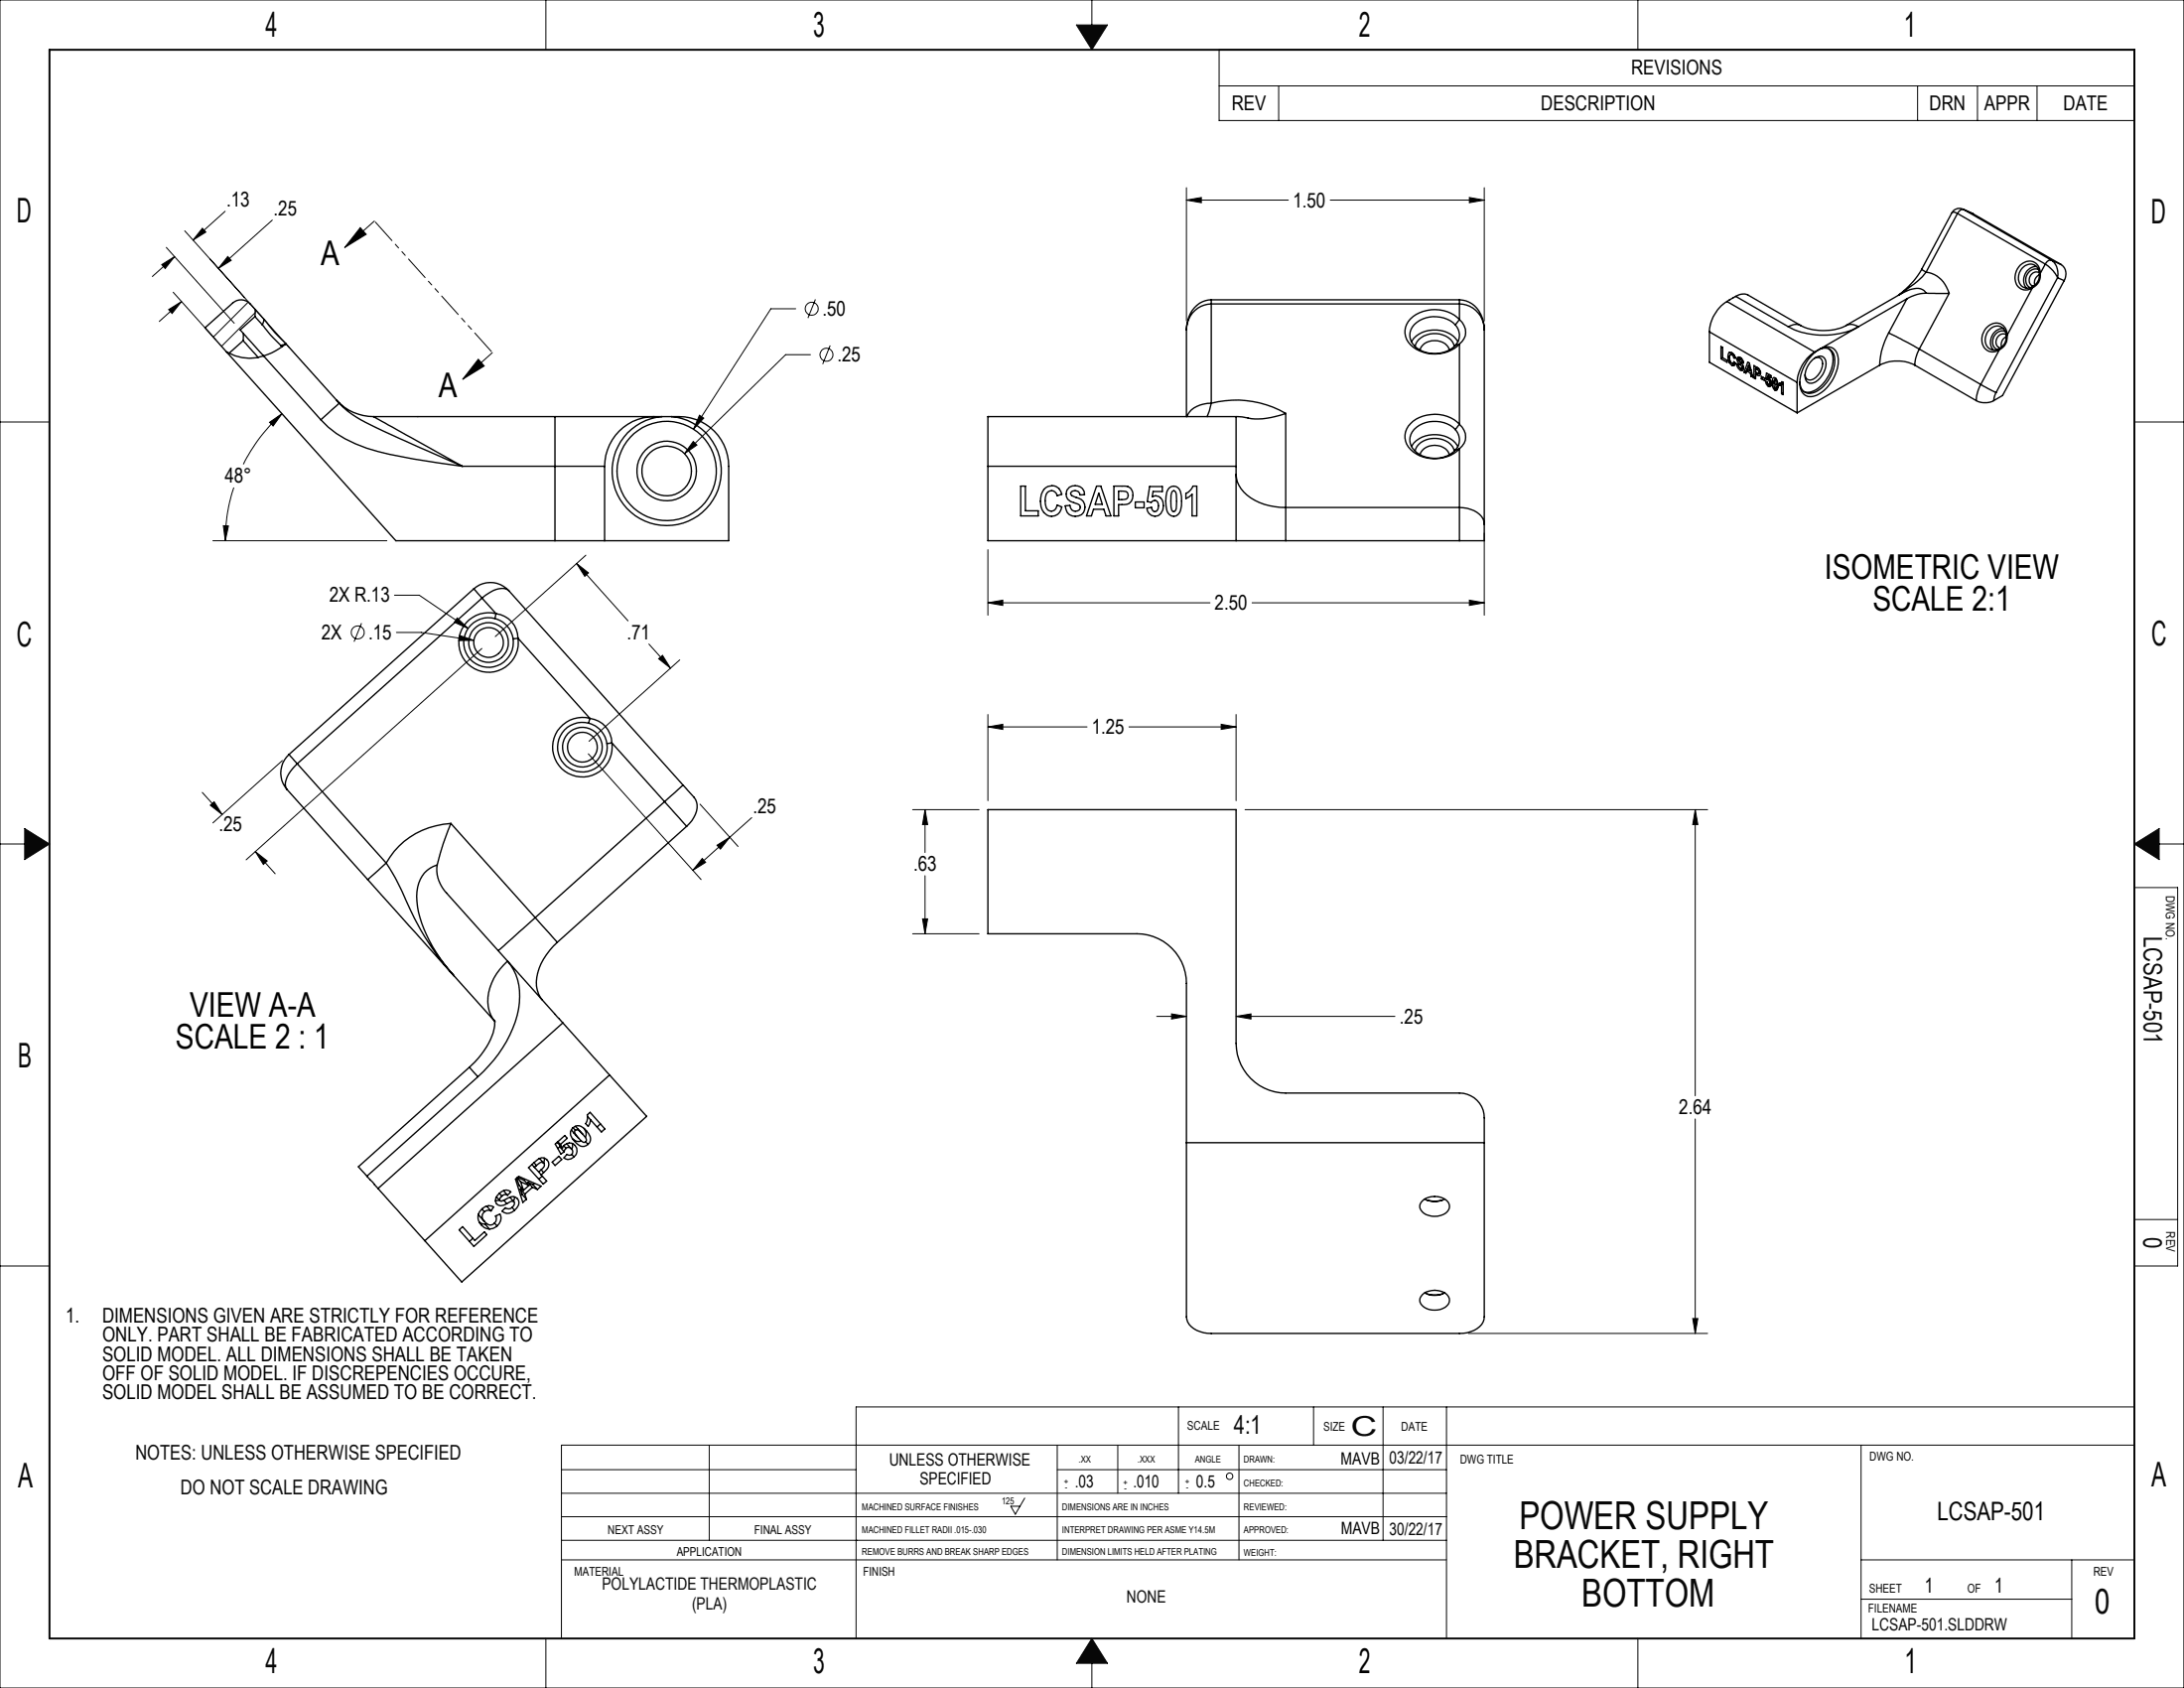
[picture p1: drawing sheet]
<svg xmlns="http://www.w3.org/2000/svg" width="559mm" height="432mm" viewBox="0 0 559 432" stroke-linecap="round" stroke-linejoin="round" font-family="sans-serif">
<g fill="none" stroke="#000" stroke-width=".25">
<path d="M270.5 369.7v29.3M286 369.7v12.3M317 369.7v29.3M143.7 399h226.4M262.2 383.2l-2.4 4.1-1.2-2h2.4"/>
<circle cx="314.6" cy="377.6" r=".82"/>
</g>
<g fill="none" stroke="#0a0605" stroke-width=".25">
<path d="M0 0h558.8v431.8h-558.8zM139.7 0v12.7M275.4 6.4h8l-4 6.3zM279.4 0v6.4M419.1 0v12.7M0 107.9h12.7M546.1 107.9h12.7M0 215.9h6.3M6.3 211.9l6.4 4-6.4 4zM546.1 215.9l6.4-4v8zM552.5 215.9h6.3M546.1 227h11.1v96.9h-11.1"/>
<path d="M546.1 312h11.1M0 323.9h12.7M301.5 359.9v22.1M336.1 359.9v9.8M353.9 359.9v34.1M370.1 359.9v59.2M546.1 359.9h-327.1v59.2M143.7 376h75.3M181.5 369.7v24.3M270.5 376h99.6M476.2 369.7v49.4M546.1 369.7h-402.4v49.4"/>
<path d="M143.7 382h226.4M143.7 394h226.4M143.7 388h226.4M476.2 399h69.9M530.1 399v20.1M139.7 419.1v12.7M279.4 419.1l4 6.4h-8zM419.1 419.1v12.7M476.2 409.1h53.9M279.4 425.5v6.3"/>
</g>
<path d="M12.7 12.7h533.4v406.4h-533.4z" fill="none" stroke="#0a0605" stroke-width=".5"/>
<path d="M275.4 6.4h8l-4 6.3zM546.1 215.9l6.4-4v8zM279.4 419.1l-4 6.4h8zM6.3 211.9v8l6.4-4z" fill-rule="evenodd" fill="#0a0605"/>
<g fill="none" stroke="#000" stroke-width=".25">
<path d="M311.9 12.7h234.2v18.1h-234.2zM311.9 22h234.2M327.2 22v8.8M490.6 22v8.8M506 22v8.8M521.2 22v8.8M47.3 59.1l26.7 29.8M51.8 58.4l.9 1-3.3 2zM57.6 54l-8.2 7.4M69.7 56.3l-13.8 12.4M92.2 58.2l1.5 1.7-5.5 3.4zM95.8 56.6l-7.6 6.7"/>
<path d="M303.6 51.2l3.8-.7v1.4zM303.6 48v34.1M303.6 51.2h26M340.4 51.2h39.4M376 50.5l3.8 .7-3.8 .7zM379.8 48v34.1M41.4 67.7l3.3-2-2.4 3zM42.5 63.3l17.4 19.4M43.1 79.2l3.3-2-2.4 3zM44.3 74.8l10.9 12.1M44.7 65.7l-5.7 5M46.4 77.2l-5.7 5"/>
<path d="M58.3 65.6l.9 1-3.3 2.1zM63.5 77.3l-8.9 8.9M65.3 79.9l-8.6 8.7M203.6 79h-6.4l-19.8 30.8M208.6 76.6l-1.9 4.8M122.4 91.9l1.5 1.7-5.5 3.4zM126 90.2l-7.6 6.8M207.4 90.7h-6.4l-25.9 25.4M212.4 88.4l-1.9 4.7M69 108l3.1-2.2-2.2 3.2zM72.1 105.8a42.9 42.9 0 0 0-9.8 13M177.4 112.9l.9 .9-3.2 2.3z"/>
<path d="M179 106.2l1.1 .8-2.7 2.8zM54.5 138.3h44.5M57.1 134.5h1.4l-.9 3.8zM59.8 124.7a41.7 41.7 0 0 0-2.2 13.6M379.8 136.3v21.1M92.5 159.4l-1.9 4.7M100.9 152.3h6.4l12.5 8.5M117 158.1l2.8 2.7-3.6-1.6zM147.5 144.1l3.1 2.4-1 .9zM147.5 144.1l13.2 14.7M149.9 142l-23.2 20.8M252.8 154.2l3.8-.7v1.4z"/>
<path d="M252.8 140.6v16.8M252.8 154.2h56.8M320.4 154.2h59.4M376 153.5l3.8 .7-3.8 .7zM101.4 161.8h6.4l13.4 2M117.6 162.6l3.6 1.2-3.8 .1zM123.3 165.9l-60.3 54.1M166 164.7l5.6 6.2M168.5 168.5l1-.9 2.1 3.3zM173.9 168.8l-23.2 20.8M72.2 194.6l-17.7 15.9M150.5 192.8l28.9 32.2"/>
<path d="M252.8 185.9l3.8-.6v1.3zM252.8 182.8v22M252.8 185.9h25.3M288.9 185.9h27.4M312.5 185.3l3.8 .6-3.8 .7zM316.3 182.8v22M51.8 202.7l5 5.7M53.8 206l1-.9 2 3.3zM65.3 217.8l3.1 2.4-1 .9zM65.3 217.8l5.1 5.7M179.1 205.7l9.7 10.8M179.7 219.6l.9 1-3.3 2z"/>
<path d="M183.4 216.2l3.3-2-2.4 3zM192.3 209.2l-15 13.4M233.5 207.1h17M236.7 207.1l.6 3.8h-1.3zM236.7 207.1v11M318.6 207.1h118.3M433.7 207.1l.7 3.8h-1.3zM433.7 207.1v73.2M233.5 238.9h17M236 235.1h1.3l-.6 3.8zM236.7 224v14.9M295.9 260h7.7"/>
<path d="M299.8 259.4l3.8 .6-3.8 .7zM316.3 260l3.8-.6v1.3zM316.3 260h40.6M433.7 286.2v54.9M433.1 337.3h1.3l-.7 3.8zM375.7 341.1h61.2"/>
<circle cx="207.7" cy="79" r="1.66"/>
<circle cx="211.5" cy="90.8" r="1.65"/>
<circle cx="91.5" cy="161.8" r="1.67"/>
</g>
<path d="M126 90.2l-30.2-33.7" fill="none" stroke="#000" stroke-width=".25" stroke-dasharray="6.3 1.3 1.3 1.3 1.3 1.3" stroke-dashoffset="-.4"/>
<g fill="#000">
<path d="M303.6 51.2l3.8-.7v1.4zM376 50.5l3.8 .7-3.8 .7zM252.8 154.2l3.8-.7v1.4zM376 153.5l3.8 .7-3.8 .7zM433.7 207.1l.7 3.8h-1.3zM433.1 337.3h1.3l-.7 3.8zM252.8 185.9l3.8-.6v1.3zM312.5 185.3l3.8 .6-3.8 .7zM236.7 207.1l.6 3.8h-1.3zM236 235.1h1.3l-.6 3.8zM299.8 259.4l3.8 .6-3.8 .7zM316.3 260l3.8-.6v1.3zM69 108l3.1-2.2-2.2 3.2zM57.1 134.5h1.4l-.9 3.8zM43.1 79.2l3.3-2-2.4 3zM58.3 65.6l.9 1-3.3 2.1zM179 106.2l-1.6 3.6 2.7-2.8zM177.4 112.9l-2.3 3.2 3.2-2.3zM41.4 67.7l3.3-2-2.4 3zM51.8 58.4l.9 1-3.3 2zM117 158.1l-.8 1.1 3.6 1.6zM117.6 162.6l-.2 1.3 3.8-.1zM147.5 144.1l3.1 2.4-1 .9zM168.5 168.5l1-.9 2.1 3.3zM65.3 217.8l3.1 2.4-1 .9zM53.8 206l1-.9 2 3.3zM179.7 219.6l.9 1-3.3 2zM183.4 216.2l3.3-2-2.4 3z"/>
<path d="M122.4 91.9l1.5 1.7-5.5 3.4zM92.2 58.2l1.5 1.7-5.5 3.4z"/>
<circle cx="252.8" cy="106.6" r=".17"/>
</g>
<g fill="none" stroke="#000" stroke-width=".35">
<path d="M499.4 54.5l.6-.2 .8 .3M499.4 54.5l-7.7 14.4M500.8 54.6l-8 15M500.8 54.6l22.5 13M502.3 53.5a2.16 2.16 0 0 0-2.9 1M502.4 53.6a1.51 1.51 0 0 0-1.6 1M502.4 53.6l-.2-.1 2.7 1.3M502.4 53.6l22.5 13M502.4 53.6l2.5 1.2M504.9 54.8l22.5 12.9M65.3 79.2l2.3 2.5M65.3 79.2a4.8 4.8 0 0 0-3.5-2.5 3.1 3.1 0 0 0-2.3 .8l-7 6.4 5.5 6.1"/>
<path d="M65.3 79.2l-.1 1.8M309.9 76.7a6.7 6.7 0 0 0-6.2 6.4l-.1 1.2M309.9 77.8a6.5 6.5 0 0 0-6.3 6.5M309.9 76.7v1.1M309.9 76.7h63.5M309.9 77.8v25.4M309.9 77.8h63.5M373.4 76.7a6.6 6.6 0 0 1 6.2 5.8l.2 1.8M373.4 77.8a6.5 6.5 0 0 1 6.4 6.5M373.4 76.7v1.1M373.4 77.8v3.9M441.9 77.1a9.9 9.9 0 0 0-4.5 7.8"/>
<path d="M441.9 77.1l22.4 13M444.1 75.8l1.5-.6 1.3 .1 13.8 8M444.1 75.8l13.5 7.8M444.1 75.8l-2.2 1.3M487.9 76.4l-12.4 7.2M487.9 76.4l-4.7 8.8M491.7 68.9a21 21 0 0 1-6 6.6M491.7 68.9l1.1 .7M492.8 69.6a7.1 7.1 0 0 1 5.9 5.4M492.8 75a9.7 9.7 0 0 0-4.9 1.4M492.8 75h5.9M492.8 75a2.76 2.76 0 0 0-3.5-1.1l-2.9 1.2-14.1 8.2"/>
<path d="M492.8 69.6a30.1 30.1 0 0 1-6.9 5.9M498.7 75l-7.6 14.3M520 73.6l-6.5 12.2M520.2 73.3l-.2 .3M521.1 68.2a3.4 3.4 0 0 0-3 2 3.4 3.4 0 0 0 .4 3.5M521.6 69a2.61 2.61 0 0 0-3 1.3 2.61 2.61 0 0 0 .7 3.2l.2 .1M521.8 69.8a1.91 1.91 0 0 0-2.4 .8 1.91 1.91 0 0 0 .5 2.5l.4 .1M521.8 70.2a2.47 2.47 0 0 0-1.8-2.6 2.47 2.47 0 0 0-2.9 1.3 2.89 2.89 0 0 0 1.5 4.8l1.6-.4M521.8 70.2a3.4 3.4 0 0 1-1.6 3.1M521.8 70.3a2.21 2.21 0 0 0-1.2 2.6M522 69.9a3.4 3.4 0 0 1-2 3.7M522 69.9a2.9 2.9 0 0 0-1.8-3 2.9 2.9 0 0 0-3.3 1 3.9 3.9 0 0 0 .1 6l1.3 .3 .9-.2 .8-.4"/>
<path d="M522 69.9l-.2 .3M523.3 67.6l2 1.7 1.2 1.7M523.3 67.6l-1.3 2.3M524.9 66.6a1.53 1.53 0 0 0-1.6 1M524.9 66.6a4.3 4.3 0 0 1 1.6 4.4M524.9 66.6l2.5 1.1M526.5 71l-15.8 29.4M526.5 71l1.6 .8M527.4 67.7a3.1 3.1 0 0 1 .7 4.1M528.1 71.8l-15.7 29.4-2.3 1.3M58 90a11.6 11.6 0 0 0 9.5 1.1M58 90l43.3 48.3h40.7"/>
<path d="M62.2 87.1l3.9 4.3M62.2 87.1l-3.6 3.2M62.3 85.3l5.2 5.8M62.3 85.3l-.1 1.8M65.2 81l1.9 2.1M65.2 81l-3.7 3.4 .8 .9M67.1 83.1l1.9 2.4 2.8 2.8M67.5 91.1a18.2 18.2 0 0 0 5.7-3.2l13.6 15.3M67.5 91.1l14.6 16.3M67.6 81.7a41.8 41.8 0 0 0 5.6 6.3M67.6 81.7l-.5 1.4M71.8 88.3l.3 .4"/>
<path d="M73 88.1l-1.2 .2M303.6 84.3v22.3M361.1 87.4a7.4 7.4 0 0 1 11.3-.9l.6 1M362.1 88.6a5.3 5.3 0 0 1 7.1-2.9 4 4 0 0 1 2.9 2.9M363.3 89.5a4.1 4.1 0 0 1 3.7-2.4 4.1 4.1 0 0 1 3.8 2.3v.1M372.4 83.1a7.5 7.5 0 0 0-11 .6 3.9 3.9 0 0 0 1.7 5.7 7.7 7.7 0 0 0 9.3-1.1M372.4 83.1a3.8 3.8 0 0 1 0 5.2M373.4 81.7a9.1 9.1 0 0 0-13.1 .5 4.8 4.8 0 0 0 2 7.1 9.3 9.3 0 0 0 11.1-1.3M373.4 81.7a3.9 3.9 0 0 1 0 6.3M373.4 88v20.5M373.4 88l-1 .3M373.4 81.7l-1 1.4"/>
<path d="M379.8 84.3v49.8M437.4 84.9l22.4 12.9M437.4 84.9v7.8l22.4 12.9M440.3 88.7l.5 .2v2.6l1.1 .7v.5l-1.6-.9zM440.8 91.5l-.5 .3M442.1 91.3l.3 1.3M442.4 90.2a1.36 1.36 0 0 1 1.6 1.5l-.4-.1M442.4 90.2l-.3 1.1M442.4 92.6l.7 .9M442.6 90.2h-.2M442.6 91l-.5 .3M442.7 92.5l-.3 .1"/>
<path d="M443.1 90.2l-.1 .4M443.1 90.8l-.3-.1a1.53 1.53 0 0 0 .5 2.3l.3-.5 .4 .5a.57 .57 0 0 1-.3 .5 .57 .57 0 0 1-.6 0M443.1 90.8l.5 .8M443.3 90.4l-.5 .3M443.5 90.6l-.4 .2M443.8 92.7l.1 .1M443.8 92.7l-.4 .2M444 91.4l-.4 .2M444 92.9l-.9 .6M444.4 91.9l.1-.4a1.13 1.13 0 0 1 1.6 1v.4l-.4-.2M444.4 91.9l.2 .6 .5 .7M445.1 93.2l.6 .8"/>
<path d="M445.2 91.4l-.8 .5M445.2 92l-.3-.1v.4a2.11 2.11 0 0 1 1.1 2.4h-.8M445.2 92l.5 .7M445.3 91.5v.2M445.5 91.6l-.6 .3M445.6 92.9l-.5 .3M445.6 91.8l-.4 .2M445.7 94l-.1 .2h-.3l-.3-.4-.2-.6-.4-.1 .1 .8 .7 .8M445.9 94l.3 .2-1 .5M446.1 92.5l-.4 .2M446.1 93.8l-.4 .2M446.1 93.9l-.5 .3"/>
<path d="M446.3 95.2l.9-2.6 .4 .3 .9 3.6-.5-.3M446.9 94.9l-.2 .6-.4-.3M446.9 94.9l1 .5M447.2 94.7h.1M447.2 94.7l-.9 .5M447.2 94.5v.2M447.4 94.6l-.5 .3M447.4 93.5l.3 1.3M447.4 93.5l-.4 .9 .7 .4M447.6 93.3l-.2 .2M447.9 95.4l.1 .8M448 94.7l-.3 .1"/>
<path d="M448.2 95.2l-.3 .2M448.4 96.1l-.4 .1M449.2 94.3v.9l.7 .3 .1-.3M449.2 95.7v1.2l-.4-.2M449.2 95.7l.3 .2M449.2 94.3l.2 .1M449.2 96.4l-.4 .3M449.4 94.4l.5 .3 .1 .5M449.5 95.9l.6 .2a1.36 1.36 0 0 0-.6-2.2l-.7-.4v3.2M449.6 94.1l-.4 .2M449.7 95.5l-.5 .2M449.9 94.2l-.5 .2"/>
<path d="M450.3 95.3l.1 .1M450.4 95.4l-.9 .5M450.4 95.4h.1M450.4 95l-.4 .2M450.5 95.2l-.6 .3M450.7 96.3l.8 .5v.6l-.8-.5zM451.2 96.6l-.5 .3M451.8 96.9l.6 .3M452.2 96.7a1.43 1.43 0 0 1 .8 2.1h-.5M452.2 96.6l-.4 .3M452.3 96.1l-.1 .6M452.3 96.1l.8 .5v-.5l-1.1-.7-.2 1.5"/>
<path d="M452.4 97.2l.4 .7M452.7 96.8l-.5 .4M452.7 95.9l-.4 .2M452.8 97.9l-.3 .5-.3-.7-.5-.2 .2 .7 .6 .6M452.8 96.9l-.4 .3M453.1 98.1l.1 .1M453.2 97.7l-.4 .2M453.2 98l-.6 .4M453.2 98.4l-.7 .4M453.5 97.8v1l.7 1M453.5 97.8l.3-1.2a1.56 1.56 0 0 1 1.1 2l-.2 1.1-.5 .1M453.9 97.5l-.4 .3"/>
<path d="M454.2 97.2l-.1-.1a2.12 2.12 0 0 0 .1 2.2l.2-.9M454.2 97.2l.2 1.2M454.4 96.8v.1M454.4 96.9l-.3 .2M454.5 96.9l-.3 .3M454.8 99.1h.1M454.8 99.4l-.6 .4M454.9 99l-.6 .3M454.9 98.1l-.5 .3M455.3 98.6v-.5l.4-.1 .2-.4 .3 .3v3.1l-.4-.3M455.8 98.5l-.5 .1M455.8 98.5v2.2"/>
<path d="M456 97.8l-.4 .2M456.2 98.1h.1M456.2 97.8v.3M456.2 98.1l-.9 .5M456.2 98.2l-.4 .3M457.6 83.6a19.8 19.8 0 0 0 17.9 0M459.8 97.8v7.8M460.7 83.3a13.5 13.5 0 0 0 11.6 0M460.7 83.3l-.7-.3h-1l-1.4 .6M463.5 92.3a2.21 2.21 0 0 1 3.3-.7 4.6 4.6 0 0 1-1.5 5.4 1.95 1.95 0 0 1-3.3 .1 5.1 5.1 0 0 1 1.5-4.8zM464.3 90.1a9.9 9.9 0 0 0-4.5 7.7M464.3 91.6a1.34 1.34 0 0 1 1.5 0 1.34 1.34 0 0 1 .5 1.4 4.6 4.6 0 0 1-3.1 4.2l-.6-.1-.5-.3-.2-1"/>
<path d="M465 89.7l-.7 .4M465.2 89.5a2.65 2.65 0 0 1 2.9-.2 2.65 2.65 0 0 1 1.3 2.7 9.2 9.2 0 0 1-5.7 8.5 2.58 2.58 0 0 1-3.2-2.8M465.8 89.2a2.89 2.89 0 0 1 3.2-.1 2.89 2.89 0 0 1 1.4 2.8 10.2 10.2 0 0 1-6.5 9.5 2.85 2.85 0 0 1-3.4-3.2 10.8 10.8 0 0 1 4.5-8.5M465.8 89.2l-.8 .5M467.9 89.2a4.3 4.3 0 0 1 .9 4.5 9.2 9.2 0 0 1-5.4 6.5l-1.3 .2-.5-.2M472.3 83.3l.8-.3h.9l1.5 .6M475.5 83.6l-9.7 5.6M480.9 93.4a10.1 10.1 0 0 1 9 0M480.9 93.4l-21.1 12.2M483.2 85.2a18.7 18.7 0 0 0-2.3 8.2M483.2 85.2l7.9 4.1M489.9 93.4l15.7 9.1"/>
<path d="M491.1 89.3a9 9 0 0 0-1.2 4.1M491.1 89.3l15.7 9.1M506.8 98.4l3.9 2M506.8 98.4a9.7 9.7 0 0 0-1.2 4.1M511.6 89.5l-4.8 8.9M511.7 89.1l-.1 .4M512.6 84a3.4 3.4 0 0 0-2.6 5.5M513.1 84.8a2.57 2.57 0 0 0-3 1.4 2.57 2.57 0 0 0 .9 3.2M513.3 86a2.46 2.46 0 0 0-1.8-2.6 2.46 2.46 0 0 0-2.9 1.4 2.99 2.99 0 0 0 1.1 4.7h1.2l.8-.4M513.3 86v.3a3.3 3.3 0 0 1-1.6 2.8M513.3 85.6a1.9 1.9 0 0 0-2.4 1 1.9 1.9 0 0 0 .9 2.5M513.3 86.1a2.21 2.21 0 0 0-1.2 2.7"/>
<path d="M513.5 85.8a3.6 3.6 0 0 1-1.9 3.7M513.5 85.8a2.88 2.88 0 0 0-1.8-3 2.88 2.88 0 0 0-3.3 .9 3.9 3.9 0 0 0 .2 6l.8 .3h.9l1.3-.5M513.5 85.8l-.2 .2M82.1 107.4a28.6 28.6 0 0 0 14.6 8.1 185.2 185.2 0 0 0 21.6 3.8M86.1 102.3a12.7 12.7 0 0 0 9.5 4.3M86.8 103.2l-4.7 4.2M86.8 103.2a26.5 26.5 0 0 0 9.1 6l22.4 10.1M118.3 119.3h23.7M142 119.3h12.7M142 106.6v12.7M142 106.6h25.4M142 106.6h-46.5l22.8 12.7"/>
<path d="M142 119.3v19M154.7 119.3v19M167.4 106.6a12.7 12.7 0 0 0-12.7 12.7M167.4 106.6h2M169.4 106.6a14 14 0 0 0-10.7 21.2 14 14 0 0 0 23.8 0 14 14 0 0 0-10.7-21.2M169.4 106.6h2.4M171.8 106.6a12.9 12.9 0 0 1 14.6 12.7v19h-31.7M252.8 119.3v19h63.5M252.8 119.3h63.5M309.9 103.2a25.4 25.4 0 0 1 19.1 2.6M309.9 103.2a6.4 6.4 0 0 0-6.2 3.4M309.9 103.2l-1 3.4"/>
<path d="M316.3 106.6v12.7M316.3 106.6h-63.5v12.7M316.3 119.3v19M329 105.8a18.8 18.8 0 0 1-11.8 .8h-.9M329 105.8v24M361.1 114.2a7.4 7.4 0 0 1 11.3-.9l.6 1M362.1 115.4a5.2 5.2 0 0 1 6.3-3.1 4.5 4.5 0 0 1 3.7 3.1M363.3 116.3a4.2 4.2 0 0 1 6.9-1.1l.6 1.1M372.4 109.9a7.6 7.6 0 0 0-11 .6 3.9 3.9 0 0 0 1.7 5.7 7.7 7.7 0 0 0 9.3-1.1M372.4 109.9a3.8 3.8 0 0 1 0 5.2M373.4 108.5a9.1 9.1 0 0 0-13.1 .5 4.8 4.8 0 0 0 2 7.1 9.3 9.3 0 0 0 11.1-1.3M373.4 108.5a3.9 3.9 0 0 1 0 6.3"/>
<path d="M373.4 114.8v15M373.4 114.8l-1 .3M373.4 108.5l-1 1.4M456.2 100.5l-.4 .2M505.6 102.5a5 5 0 0 0 4.5 0M510.7 100.4l-.6 2.1M142 138.3h12.7M261.2 124.4h1.2v6.3h3.2v1.3h-4.4zM267.1 125.2a2.58 2.58 0 0 1 2.7-.9 2.58 2.58 0 0 1 1.9 2.1l-1.2 .4a1.51 1.51 0 0 0-1.7-1.3 1.51 1.51 0 0 0-1.3 1.7 3.8 3.8 0 0 0 .7 3.3 1.47 1.47 0 0 0 2.3-1.3l1.2 .5a2.67 2.67 0 0 1-2.7 2.4 2.67 2.67 0 0 1-2.7-2.5 5.7 5.7 0 0 1 .8-4.4zM273.6 124.6a2.47 2.47 0 0 1 3.9 1.9l-1.2 .1a1.26 1.26 0 0 0-1-1.1 1.26 1.26 0 0 0-1.4 .8 1.44 1.44 0 0 0 1.4 .9 2.48 2.48 0 0 1 2 3.8 2.48 2.48 0 0 1-4.2 .1l-.5-1.7 1.2-.1a1.34 1.34 0 0 0 1.1 1.5 1.34 1.34 0 0 0 1.5-1.1l-.2-.5-1.5-.6a2.22 2.22 0 0 1-1.9-1.6 2.22 2.22 0 0 1 .8-2.4zM280.6 124.4h1.1l2.5 7.6h-1.2l-.6-1.7h-2.6l-.5 1.7h-1.3zM281.1 126.2l.9 2.8h-1.8z"/>
<path d="M285 124.4h2.1a2.44 2.44 0 0 1 2.7 1.4 2.44 2.44 0 0 1-.9 3l-1.2 .3h-1.5v2.9h-1.2zM286.2 125.6h.7a1.31 1.31 0 0 1 1.8 1.1 1.23 1.23 0 0 1-1.7 1.1h-.8zM290.5 128.4h2.2v1.5h-2.2zM294.1 124.5h3.3v1.2h-2.4l-.2 1.4a1.83 1.83 0 0 1 2.8 1.3 2.74 2.74 0 0 1-2.1 3.7 2.15 2.15 0 0 1-2.1-2.1l1.2-.2a.88 .88 0 0 0 .8 1.1 .88 .88 0 0 0 1-1 1.24 1.24 0 0 0-1.2-1.8l-.7 .4-1-.2zM299.2 124.8a1.75 1.75 0 0 1 2.8 1 6.7 6.7 0 0 1-.6 5.8 1.73 1.73 0 0 1-2.8-1 8.9 8.9 0 0 1 .2-5.4zM300 125.7l.3-.2a.93 .93 0 0 1 .7 1.2l.1 1.5a3.4 3.4 0 0 1-.5 2.5l-.5 .1-.3-.4a9.6 9.6 0 0 1 .2-4.7zM305.2 124.4h1v7.6h-1.2v-5.6l-1.6 1.1v-1.3a3.4 3.4 0 0 0 1.8-1.8zM316.3 121.4a8 8 0 0 0 4.8 6.6 16.9 16.9 0 0 0 7.9 1.8M316.3 138.3h12.7M329 129.8v8.5M329 138.3h44.4M329 129.8h44.4"/>
<path d="M373.4 129.8v8.5M373.4 129.8a6.7 6.7 0 0 1 6.1 3l.3 1.3M379.8 134.1v4.2h-6.4M121.2 150.6l2.1 2.4M121.2 150.6a6.4 6.4 0 0 1 9 .5M121.2 150.6l-47.3 42.4M123.3 153l-47.2 42.4M123.3 153l3.6 4M126.6 158.2a6.4 6.4 0 0 0-7.9 5.4 6.4 6.4 0 0 0 6.4 7.1 6.4 6.4 0 0 0 6.2-7.3M126.6 158.2a6.3 6.3 0 0 1 4.7 5.2M126.9 157a7.6 7.6 0 0 0-9.5 6.4 7.6 7.6 0 0 0 7.7 8.6 7.6 7.6 0 0 0 7.4-8.7M126.9 157a6.4 6.4 0 0 1 5.6 6.3"/>
<path d="M126.9 157l-.3 1.2M130.2 151.1a4 4 0 0 0-4.7 .3l-2.2 1.6M130.2 151.1l44.6 49.7M132.5 163.3l18.4 20.5M132.5 163.3l-1.2 .1M73.9 193a6.4 6.4 0 0 0-.5 9M73.9 193l2.2 2.4M76.1 195.4a7.5 7.5 0 0 0-3 5.8l.3 .8M76.1 195.4l22.7 25.4M150.6 185a6.3 6.3 0 0 0-7.9 5.4 6.3 6.3 0 0 0 6.4 7.1 6.3 6.3 0 0 0 6.2-7.3M150.6 185a6.4 6.4 0 0 1 4.7 5.2M150.9 183.8a7.6 7.6 0 0 0-9.4 6.4 7.6 7.6 0 0 0 7.6 8.6 7.6 7.6 0 0 0 7.5-8.8"/>
<path d="M150.9 183.8a6.5 6.5 0 0 1 5.7 6.2M150.9 183.8l-.3 1.2M156.6 190l13.4 15.1M156.6 190l-1.3 .2M73.4 202l20.7 23M115.4 210.6a20 20 0 0 0-16.6 10.2M115.4 210.6l-2 5.3-1.5 5.4M115.4 210.6l21.5 24.1M170 205.1l5.7 6.3M170 205.1l-33.1 29.6M174.8 200.8l-4.8 4.3M174.8 200.8l1.5 1.7a5 5 0 0 1 1.9 5 8.4 8.4 0 0 1-2.5 3.9"/>
<path d="M175.7 211.4l-33.1 29.7M252.8 207.1h63.5v59.8a12.8 12.8 0 0 0 12.7 12.7h44.4a6.3 6.3 0 0 1 6.4 6.4v50.9a4.8 4.8 0 0 1-4.4 4l-2 .2h-63.5a6.5 6.5 0 0 1-6-2.9l-.3-1.3v-85.3a12.7 12.7 0 0 0-12.7-12.7h-38.1zM94.1 225l22 24.6M98.8 220.8a69.9 69.9 0 0 1 6.2 11.9 67.8 67.8 0 0 0 11.1 16.9M98.8 220.8l-4.7 4.2M111.9 221.3a7.7 7.7 0 0 0-5.3 8 31 31 0 0 0 7.2 17.4l2.3 2.9M111.9 221.3a8.5 8.5 0 0 0 2.3 7.1l15.7 17.5M136.9 234.7l-9.4 8.5M136.9 234.7l5.7 6.4M116.1 249.6l10.4 11.6M129.9 245.9l14.1 15.8M129.9 245.9a14.9 14.9 0 0 1 2.4 13.9 33.2 33.2 0 0 1-10 15.6"/>
<path d="M129.9 245.9a13.7 13.7 0 0 0-5 11.6 7.4 7.4 0 0 0 1.8 3.9M142.6 241.1a14.2 14.2 0 0 0-5.3 11.2 6.7 6.7 0 0 0 1.5 3.5M120.1 273l-28.4 25.4 2.2 2.5M120.1 273l2.2 2.4M122.3 275.4l-28.4 25.5M126.5 261.1a9.8 9.8 0 0 1-2 6.7l-2.1 2.9-2.3 2.3M144 261.7l12 13.3M144 261.7l-47.3 42.3M156 275l-47.3 42.4M156 275l9.5 10.6-47.4 42.3-9.4-10.5M136.1 297.9l.6 .7M136.6 297.4l.7 .7"/>
<path d="M136.7 298.6l1.1 1.2M137.3 298.1l-.6 .5M137.8 299.8l.7 .7M138 296.3l1.1 1.2M138.5 299.2l.6 .7M139.1 299.9a2.09 2.09 0 0 0 .6-3.5 1.72 1.72 0 0 0-2.3 .4l-2.2 1.9 3.8 4.2 .9-.8-1.4-1.6M139.1 299.9l-.6 .6M139.1 297.5l-.4-.2a1.68 1.68 0 0 0-1.4 .8M139.1 297.5l.2 .5a1.55 1.55 0 0 1-.9 1.3l-.6 .5M139.2 296.2l.1 .4-.3 .9M141.3 297.3l1.7-1.5 .7 .8-1.7 1.5zM142.6 292.2l1.3 1.5"/>
<path d="M142.7 292.1l.7 .7M143.2 293.4l-.5 .4M143.2 293.4l1.2 1.2M143.3 293.1l-.1 .3M143.4 292.8l.5 .9M143.4 292.8l1.7-1.6-.6-.7-2.4 2.2 1.4 2.5 .9-.6M143.9 293.7a1.96 1.96 0 0 1 3-.9 1.96 1.96 0 0 1 0 3.1M144.3 293.1l.5 .7M144.8 293.8l-.4 .8M144.8 293.8a.86 .86 0 0 1 1.4 .1M145.1 292.6l1.1 1.3M146.2 293.9a.89 .89 0 0 1 .2 1.3 .89 .89 0 0 1-1.3 .1l-.8 .9a1.8 1.8 0 0 0 2.6-.3"/>
<path d="M146.2 289l1.8 2.1M146.3 295.3l.6 .6M146.4 292.5l.1 .8-.2 .7M146.5 291.3a1.91 1.91 0 0 0 2.2 .6M146.6 288.5a2.23 2.23 0 0 0 .4 3.5 2.4 2.4 0 0 0 2.9 1.1l.6-.4M146.6 288.5a2.21 2.21 0 0 1 3.4 .8 2.23 2.23 0 0 1 .5 3.4M146.6 288.5l.6 .6M147.2 289.1l-.2 .6 1 1.4M147.2 289.1l.3-.1a2.31 2.31 0 0 1 1.6 1.1M147.2 288.1l1.9 2M148 291.1l1.2 1.1 .7-.1M149.1 290.1a2.1 2.1 0 0 1 .9 1.7l-.1 .3"/>
<path d="M149.4 288.7a2.03 2.03 0 0 1 .4 2.2M149.9 292.1l.6 .6M150.2 285.2l.8-.6 3.8 4.2-.9 .8-2.8-3.1-.6 1.6-.6-.7a2.86 2.86 0 0 0 .3-2.2zM150.4 285.6l.7 .9M153.6 287.5l-.8 .8M303.6 292.3h76.2M93.9 300.9l2.8 3.1M96.7 304l12 13.4M117.5 314.6l.9-.8 3.1 3.5 2.4-2.2 .7 .7-3.4 3zM121 316.8l-.9 .8M122.4 310.6l1.6 1.9M122.7 312.6l.7 .5 .7 .1"/>
<path d="M123.3 309.3l.6 .7M123.9 310a1.63 1.63 0 0 0 .1 2.5M124 312.5a1.57 1.57 0 0 0 2.1 .7 1.57 1.57 0 0 0 .7-2.1l1.1-.5a2.37 2.37 0 0 1-.7 3M124.1 313.2l1.1 1.2M124.5 308.5l1.1 1.3M124.6 313.1l-.5 .1M125.6 309.8a1.4 1.4 0 0 0-1.7 .2M125.6 309.8l.7-1a2.92 2.92 0 0 0-3.9 1.8 2.92 2.92 0 0 0 2.1 3.7l.7 .1M126.5 312.9l.7 .7M127 311l-.1 .2M127 306.2l.9 .9M127.2 313.6l-1.1 .7-.9 .1"/>
<path d="M127.8 305.3a2.09 2.09 0 0 1 2.9-.4l-.8 .9M127.8 305.3a1.81 1.81 0 0 0-.3 3l.6 .1 .8-.1 .8-.4M127.8 305.3l.6 .7M127.8 307l-1 .1M127.9 307.1a1.32 1.32 0 0 0 1.6-.4 2.28 2.28 0 0 1 2.9-.1 1.72 1.72 0 0 1-.1 2.4l-.6 .6M128.4 306l-.5 .5v.6M128.8 304.6l1.1 1.2M128.9 307l.8 .9M129.4 309l-.2 .1M129.9 305.8a1.07 1.07 0 0 0-1.5 .2M130.5 306.2l1 1.2M131 308.9l.7 .7"/>
<path d="M131.5 307.4l-.4-.2-1.4 .7M131.5 307.4a1.44 1.44 0 0 1-.6 1.5 1.44 1.44 0 0 1-1.6 .1l-.9 .8a2.17 2.17 0 0 0 3.3-.2M131.6 306.2l-.2 1.1M132.2 301.4l.6 1.8 1.1 1.3M132.3 301.3l.9 1M132.4 301.2l1.8 .8 1.1 1.2M133.1 304.2l.5 1.3M133.1 304.2l1.2 1.3M133.2 302.3l.7 2.2M133.2 302.3l2.1 .9M133.5 303.9l-.4 .3M133.6 305.5l-.4 .3"/>
<path d="M133.6 305.5l1.1 1.3M134.3 305.5l.4 1.3M135.1 302.4l1.2 .6M135.1 302.4l-.3 .3M135.1 302.4l1.1 1.3M135.3 303.2l-1.4 1.3M136.2 303.7l-1.9 1.8M136.2 303.7l1.3 .6M136.3 303l1.2 1.3M136.7 302.7l-.4 .3M137.5 304.3l.9-.9-5.7-2.5-.8 .8 1.9 5.9 .9-.8M138.7 300.8l-.8 .8"/>
<path d="M363.9 307.2a4.9 4.9 0 0 1 6.7 .4 2.35 2.35 0 0 1-2.1 3.3 4.4 4.4 0 0 1-5.2-1.8 1.82 1.82 0 0 1 .6-1.9zM364.5 306.7a5.2 5.2 0 0 0 5.1 0M365.1 307l1.5 .3 2.4-.3M363.9 331.2a4.8 4.8 0 0 1 6.7 .4 2.35 2.35 0 0 1-2.1 3.4 4.4 4.4 0 0 1-5.2-1.9 1.82 1.82 0 0 1 .6-1.9zM364.5 330.7a5.5 5.5 0 0 0 5.1 0M365.1 331l1.5 .3 2.4-.3"/>
<circle cx="170.6" cy="120.5" r="7.6"/>
<circle cx="170.6" cy="120.5" r="12.7"/>
<circle cx="170.6" cy="120.5" r="6.3"/>
<circle cx="125" cy="164.4" r="5.1"/>
<circle cx="125" cy="164.3" r="3.8"/>
<circle cx="149" cy="191.1" r="3.8"/>
<circle cx="149" cy="191.1" r="5.1"/>
</g>
<g font-size="9.9" fill="#0a0605">
<text x="388.7" y="391.2">POWER SUPPLY</text>
<text x="387.3" y="401.1">BRACKET, RIGHT</text>
<text x="404.7" y="411">BOTTOM</text>
</g>
<g font-size="8.7" fill="#0a0605">
<text x="68" y="9.4">4</text>
<text x="208.1" y="9.3">3</text>
<text x="347.7" y="9.3">2</text>
<text x="487.1" y="9.4">1</text>
<text x="4.3" y="57">D</text>
<text x="550.4" y="57.2">D</text>
<text x="4.3" y="165.3">C</text>
<text x="550.5" y="165.1">C</text>
<text x="4.6" y="273.1">B</text>
<text x="4.6" y="380.6">A</text>
<text x="550.5" y="380.4">A</text>
<text x="536" y="412.8">0</text>
<text x="67.9" y="428">4</text>
<text x="208.1" y="428">3</text>
<text x="487.3" y="428.1">1</text>
</g>
<g font-size="8.7">
<text x="82.1" y="67.9">A</text>
<text x="112.3" y="101.5">A</text>
<text x="466.8" y="148.1">ISOMETRIC VIEW</text>
<text x="479.1" y="156.3">SCALE 2:1</text>
<text x="48.5" y="260">VIEW A-A</text>
<text x="44.9" y="268.2">SCALE 2 : 1</text>
<text x="347.7" y="428.1">2</text>
</g>
<text font-size="7" fill="#0a0605" x="345.7" y="367.2">C</text>
<g font-size="6.5" fill="#0a0605">
<text x="548.5" y="239.5" transform="rotate(90 548.5 239.5)">LCSAP-501</text>
<text x="548.4" y="316.4" transform="rotate(90 548.4 316.4)">0</text>
<text x="315.7" y="366.7">4:1</text>
</g>
<text font-size="6.5" x="495.7" y="388.9">LCSAP-501</text>
<g font-size="5.2">
<text x="417.3" y="19.1">REVISIONS</text>
<text x="315.1" y="28.2">REV</text>
<text x="394.3" y="28.2">DESCRIPTION</text>
<text x="493.7" y="28.2">DRN</text>
<text x="507.7" y="28.2">APPR</text>
<text x="527.9" y="28.2">DATE</text>
<text x="57.9" y="52.9">.13</text>
<text x="330.8" y="53">1.50</text>
<text x="70" y="55.1">.25</text>
<text x="210.4" y="80.7">.50</text>
<text x="214.2" y="92.5">.25</text>
<text x="57.5" y="123.5">48°</text>
<text x="84.2" y="154">2X R.13</text>
<text x="310.8" y="156">2.50</text>
<text x="82.2" y="163.5">2X</text>
<text x="94.3" y="163.5">.15</text>
<text x="160.4" y="163.5">.71</text>
<text x="279.3" y="187.7">1.25</text>
<text x="192.7" y="208">.25</text>
<text x="56" y="212.5">.25</text>
<text x="233.7" y="222.8">.63</text>
<text x="358.1" y="261.8">.25</text>
<text x="429.6" y="285.1">2.64</text>
<text x="16.8" y="338.3">1.</text>
<text x="26.2" y="338.4">DIMENSIONS GIVEN ARE STRICTLY FOR REFERENCE</text>
<text x="26.2" y="343.3">ONLY. PART SHALL BE FABRICATED ACCORDING TO</text>
<text x="26.2" y="348.2">SOLID MODEL. ALL DIMENSIONS SHALL BE TAKEN</text>
<text x="26.2" y="353.1">OFF OF SOLID MODEL. IF DISCREPENCIES OCCURE,</text>
<text x="26.2" y="358">SOLID MODEL SHALL BE ASSUMED TO BE CORRECT.</text>
<text x="492.5" y="407.3">1</text>
<text x="510.3" y="407.3">1</text>
</g>
<g font-size="5.2" fill="#0a0605">
<text x="34.6" y="373.4">NOTES: UNLESS OTHERWISE SPECIFIED</text>
<text x="46.2" y="382.3">DO NOT SCALE DRAWING</text>
</g>
<g font-size="4.4">
<text x="227.5" y="374.8">UNLESS OTHERWISE</text>
<text x="343" y="374.6">MAVB</text>
<text x="235.3" y="379.6">SPECIFIED</text>
<text x="275" y="380.5">.03</text>
<text x="290" y="380.5">.010</text>
<text x="306.1" y="380.6">0.5</text>
<text x="343.1" y="392.5">MAVB</text>
</g>
<g font-size="4.4" fill="#0a0605">
<text x="355.5" y="374.5">03/22/17</text>
<text x="355.5" y="392.6">30/22/17</text>
<text x="154" y="406.6">POLYLACTIDE THERMOPLASTIC</text>
<text x="177" y="411.7">(PLA)</text>
<text x="288.3" y="409.9">NONE</text>
<text x="479" y="417">LCSAP-501.SLDDRW</text>
</g>
<g font-size="3.1">
<text x="554.2" y="229.1" transform="rotate(90 554.2 229.1)">DWG NO.</text>
<text x="554.2" y="315.1" transform="rotate(90 554.2 315.1)">REV</text>
<text x="358.5" y="366">DATE</text>
<text x="373.6" y="374.5">DWG TITLE</text>
<text x="478.4" y="373.7">DWG NO.</text>
<text x="155.5" y="392.4">NEXT ASSY</text>
<text x="193" y="392.4">FINAL ASSY</text>
<text x="173.2" y="398">APPLICATION</text>
<text x="146.9" y="403.1">MATERIAL</text>
<text x="220.9" y="403.2">FINISH</text>
<text x="478.2" y="407.4">SHEET</text>
<text x="503.4" y="407.4">OF</text>
<text x="535.6" y="403.2">REV</text>
<text x="478" y="412.6">FILENAME</text>
</g>
<g font-size="3.1" fill="#0a0605">
<text x="303.8" y="365.9">SCALE</text>
<text x="338.7" y="365.9">SIZE</text>
</g>
<g font-size="2.4">
<text x="276" y="374.1">.XX</text>
<text x="291.1" y="374.1">.XXX</text>
<text x="305.8" y="374.1">ANGLE</text>
<text x="318.3" y="374.1">DRAWN:</text>
<text x="272.2" y="379.8">+</text>
<text x="272.5" y="381.2">-</text>
<text x="287.4" y="380">+</text>
<text x="287.7" y="381.4">-</text>
<text x="303.2" y="379.8">+</text>
<text x="303.5" y="381.2">-</text>
<text x="318.3" y="380.2">CHECKED:</text>
<text x="220.5" y="386.2">MACHINED SURFACE FINISHES</text>
<text x="256.3" y="384.7">125</text>
<text x="271.8" y="386.2">DIMENSIONS ARE IN INCHES</text>
<text x="318.3" y="386.2">REVIEWED:</text>
<text x="220.5" y="392.3">MACHINED FILLET RADII .015-.030</text>
<text x="271.8" y="392.3">INTERPRET DRAWING PER ASME Y14.5M</text>
<text x="318.3" y="392.3">APPROVED:</text>
<text x="220.5" y="397.8">REMOVE BURRS AND BREAK SHARP EDGES</text>
<text x="271.8" y="397.8">DIMENSION LIMITS HELD AFTER PLATING</text>
<text x="318.3" y="398">WEIGHT:</text>
</g>
</svg>
